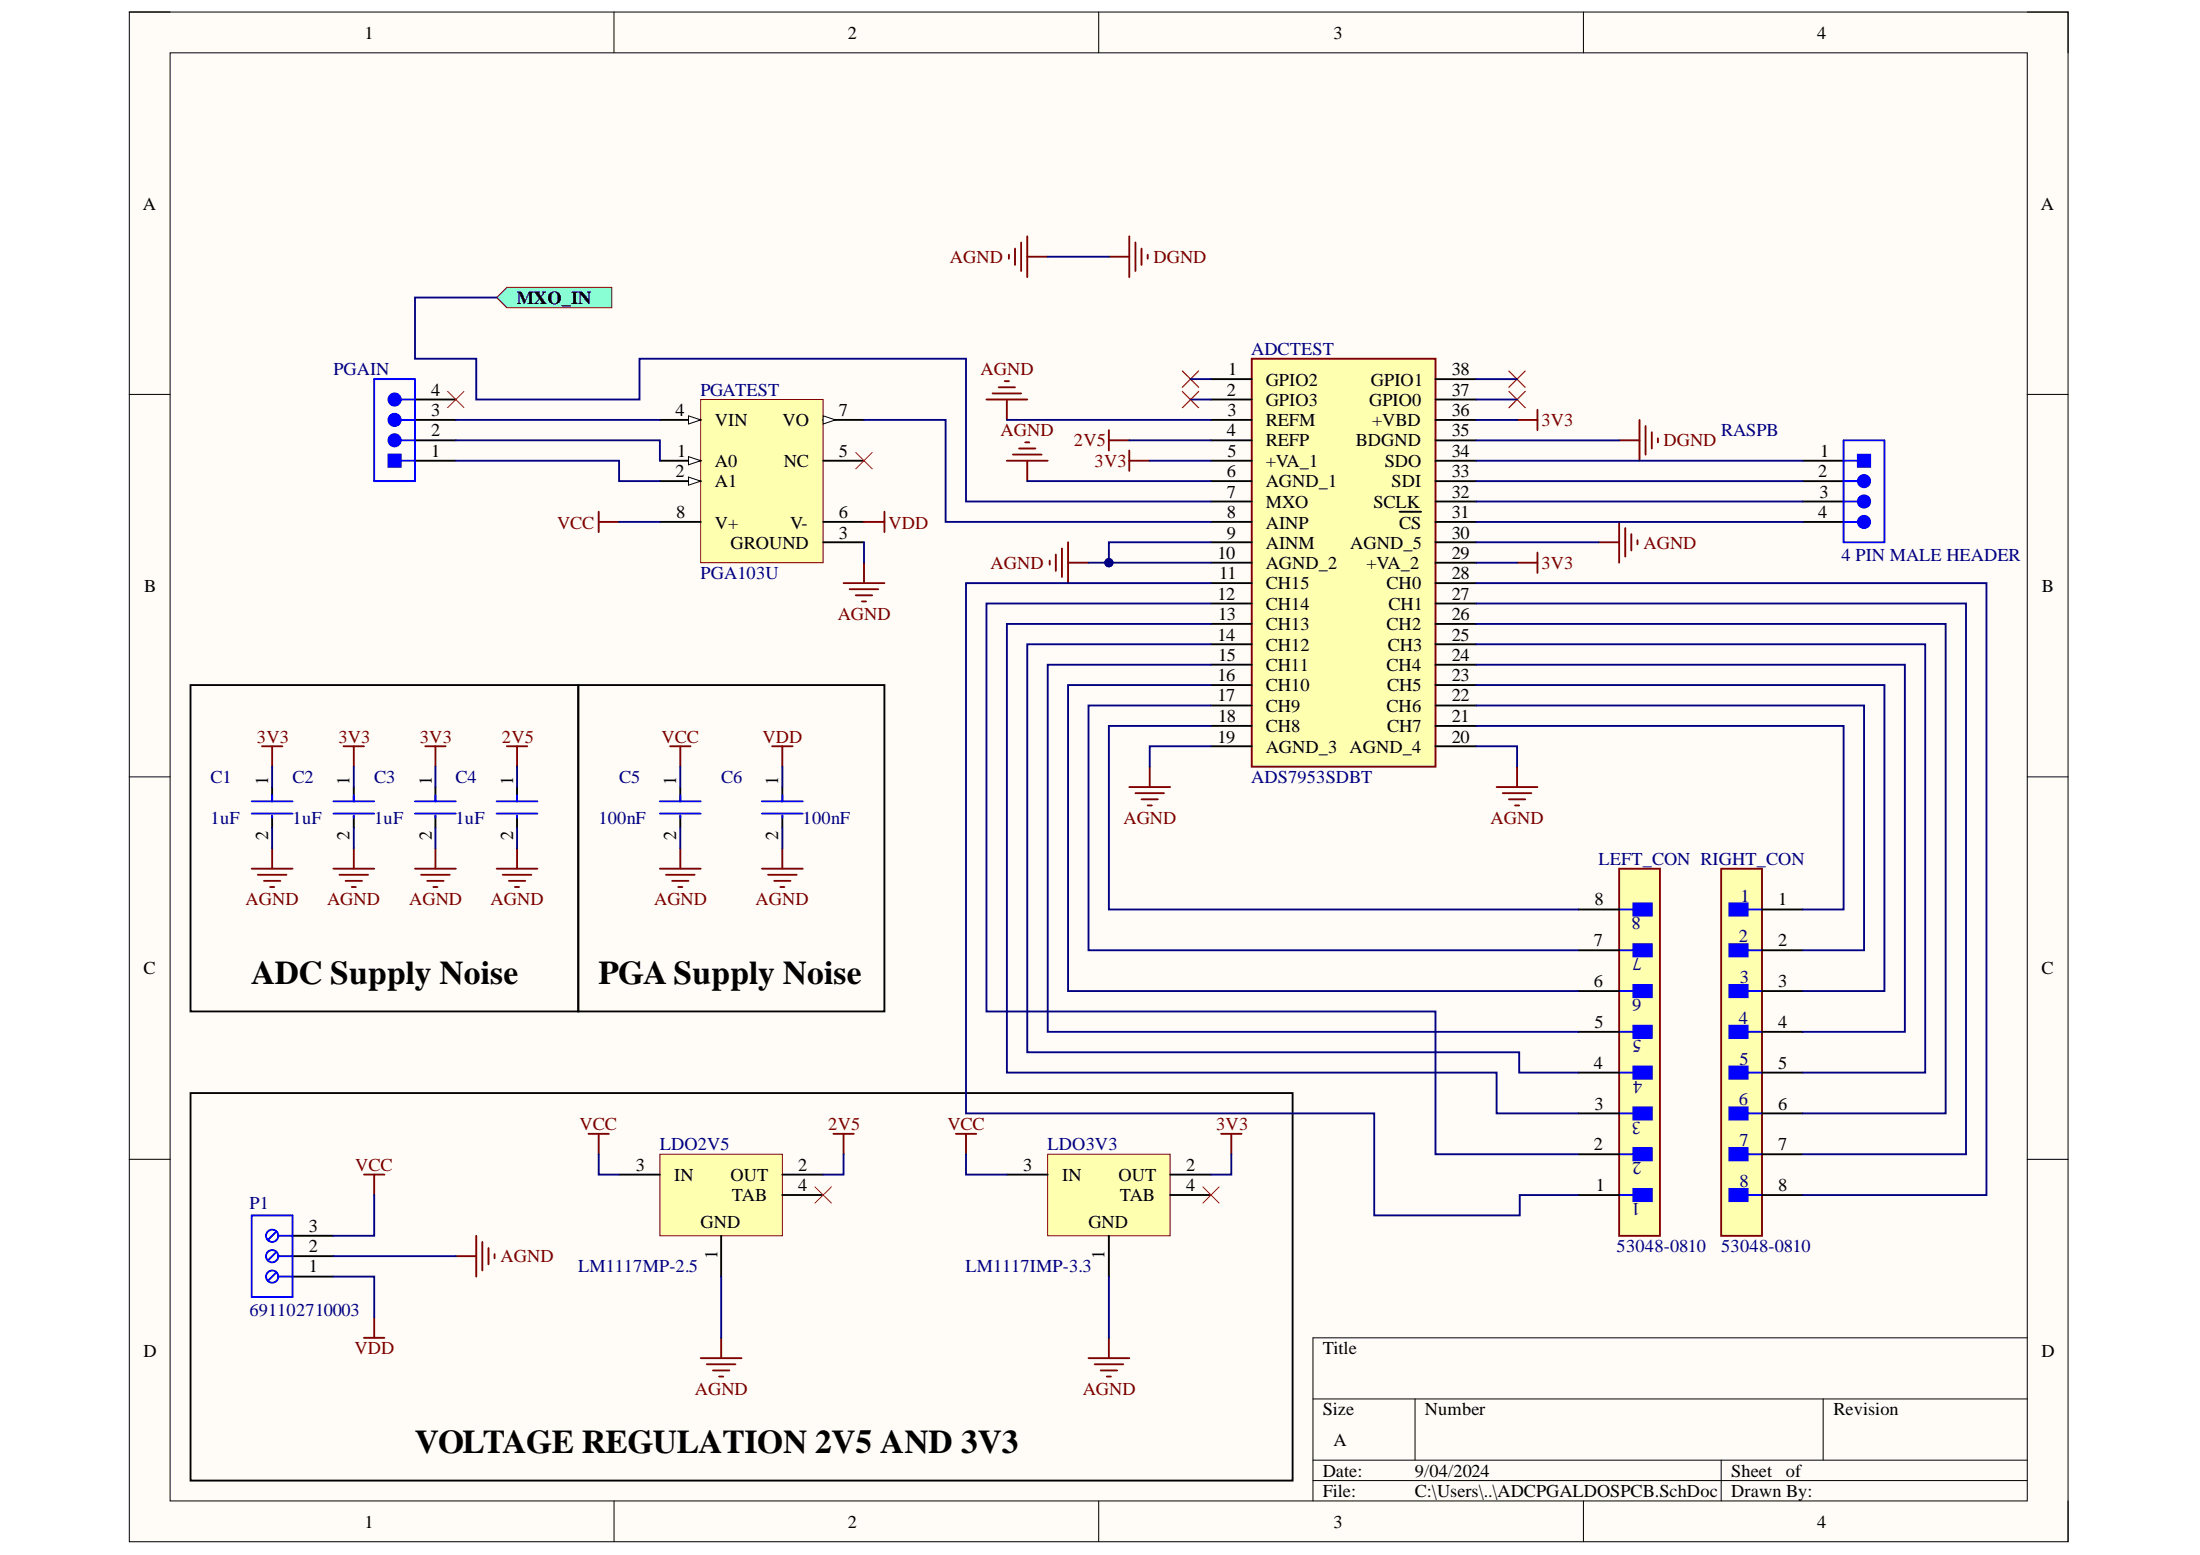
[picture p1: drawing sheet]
<svg xmlns="http://www.w3.org/2000/svg" width="297mm" height="210mm" viewBox="0 0 297 210" stroke-linecap="round" stroke-linejoin="round" font-family="sans-serif">
<path d="M17.5 1.6h261.7v206.5h-261.7z" fill-rule="evenodd" fill="#fffcf8"/>
<path d="M17.5 1.6h261.7v206.5h-261.7z" fill="none" stroke="#000" stroke-width=".14"/>
<path d="M23 7.1h250.7v195.5h-250.7z" fill-rule="evenodd" fill="#fffcf8"/>
<g fill="none" stroke="#000" stroke-width=".14">
<path d="M17.5 1.6h5.5M23 7.1h250.7v195.5h-250.7zM82.9 1.6v5.5M148.3 1.6v5.5M213.8 1.6v5.5M273.7 1.6h5.5v5.5M17.5 53.2h5.5M273.7 53.2h5.5M17.5 104.9h5.5M273.7 104.9h5.5M17.5 156.5h5.5M273.7 156.5h5.5"/>
<path d="M177.3 188.8h96.4M177.3 197.1h96.4M177.3 199.9h96.4M191.1 188.8v8.3M232.4 197.1v5.5M246.2 188.8v8.3M273.7 180.6h-96.4v22M82.9 202.6v5.5M148.3 202.6v5.5M213.8 202.6v5.5M279.2 202.6v5.5"/>
</g>
<path d="M169 48.4h24.8v55.1h-24.8z" fill-rule="evenodd" fill="#ffffb0"/>
<path d="M169 48.4h24.8v55.1h-24.8z" fill="none" stroke="#800000" stroke-width=".25"/>
<g fill="none" stroke="#000" stroke-width=".25">
<path d="M163.5 51.2h5.5M163.5 53.9h5.5M163.5 56.7h5.5M163.5 59.4h5.5M193.8 51.2h5.5M193.8 53.9h5.5M193.8 56.7h5.5M193.8 59.4h5.5M163.5 62.2h5.5M163.5 64.9h5.5M163.5 67.7h5.5M163.5 70.4h5.5"/>
<path d="M163.5 73.2h5.5M163.5 76h5.5M163.5 78.7h5.5M189 69.1h2.9M193.8 62.2h5.5M193.8 64.9h5.5M193.8 67.7h5.5M193.8 70.5h5.5M193.8 73.2h5.5M193.8 76h5.5M193.8 78.7h5.5M163.5 81.5h5.5"/>
<path d="M163.5 84.2h5.5M163.5 87h5.5M163.5 89.7h5.5M163.5 92.5h5.5M163.5 95.2h5.5M163.5 98h5.5M193.8 81.5h5.5M193.8 84.2h5.5M193.8 87h5.5M193.8 89.7h5.5M193.8 92.5h5.5M193.8 95.2h5.5"/>
<path d="M193.8 98h5.5M163.5 100.7h5.5M193.8 100.7h5.5"/>
</g>
<path d="M94.6 53.9h16.5v22.1h-16.5z" fill-rule="evenodd" fill="#ffffb0"/>
<path d="M94.6 53.9h16.5v22.1h-16.5z" fill="none" stroke="#800000" stroke-width=".14"/>
<path d="M89.1 62.2h5.5" fill="none" stroke="#000" stroke-width=".25"/>
<path d="M93 61.6l1.6 .6-1.6 .5z" fill="#f8fcff"/>
<path d="M93 61.6l1.6 .6-1.6 .5z" fill="none" stroke="#000" stroke-width=".14"/>
<path d="M89.1 64.9h5.5" fill="none" stroke="#000" stroke-width=".25"/>
<path d="M93 64.4l1.6 .5-1.6 .6z" fill="#f8fcff"/>
<path d="M93 64.4l1.6 .5-1.6 .6z" fill="none" stroke="#000" stroke-width=".14"/>
<path d="M89.1 56.7h5.5M111.1 73.2h5.6" fill="none" stroke="#000" stroke-width=".25"/>
<path d="M93 56.1l1.6 .6-1.6 .5z" fill="#f8fcff"/>
<path d="M93 56.1l1.6 .6-1.6 .5z" fill="none" stroke="#000" stroke-width=".14"/>
<path d="M111.1 56.7h5.6M111.1 62.2h5.6M111.1 70.4h5.6" fill="none" stroke="#000" stroke-width=".25"/>
<path d="M111.1 56.1l1.7 .6-1.7 .5z" fill="#f8fcff"/>
<path d="M111.1 56.1l1.7 .6-1.7 .5z" fill="none" stroke="#000" stroke-width=".14"/>
<path d="M89.1 70.4h5.5M243.4 62.2h5.5M243.4 64.9h5.5M243.4 67.7h5.5" fill="none" stroke="#000" stroke-width=".25"/>
<path d="M159.6 50.1l2.2 2.2M159.6 52.8l2.2 2.2M161.8 50.1l-2.2 2.2M161.8 52.8l-2.2 2.2M203.7 50.1l2.2 2.2M203.7 52.8l2.2 2.2M205.9 50.1l-2.2 2.2M205.9 52.8l-2.2 2.2" fill="none" stroke="#f00" stroke-width=".17"/>
<path d="M115.6 61.1l2.2 2.2M117.8 61.1l-2.2 2.2" fill="none" stroke="#f00" stroke-width=".14"/>
<g fill="none" stroke="#800000" stroke-width=".25">
<path d="M136.2 34.4v.5M137 33.6v2.2M137.9 32.7v3.9M138.7 31.9v5.5M138.7 34.7h2.8M149.7 34.7h2.8M152.5 31.9v5.5M153.3 32.7v3.9M154.1 33.6v2.2M155 34.4v.5M133.2 53.9h5.5M134 53.1h3.9"/>
<path d="M134.8 52.3h2.2M135.7 51.5h.5M135.9 53.9v2.8M138.4 59.7h.6M149.7 59.4h2.8M149.7 58.1v2.7M204.8 56.7h2.8M207.6 55.3v2.8M218.6 59.4h2.8M221.4 56.7v5.5M222.2 57.5v3.9M223 58.3v2.2"/>
<path d="M223.8 59.2v.5M80.8 70.4h2.8M80.8 69.1v2.7M113.9 78.7h5.5M114.7 79.5h3.9M116.7 70.4h2.7M116.7 76v2.7M119.4 69.1v2.7M135.9 62.2h5.6M136.8 61.4h3.8M137.6 60.5h2.2M138.7 62.2v2.7"/>
<path d="M141.7 75.7v.5M142.6 74.9v2.2M143.4 74v3.9M144.2 73.2v5.5M144.2 76h2.8M152.5 62.2h2.7M152.5 60.8v2.8M204.8 76h2.8M207.6 74.6v2.7M215.9 73.2h2.7M218.6 70.5v5.5M219.4 71.3v3.8"/>
<path d="M220.3 72.1v2.2M221.1 72.9v.6M115.6 80.4h2.2M116.4 81.2h.5M152.5 106.2h5.5M153.3 107.1h3.9M154.1 107.9h2.2M155 108.7h.5M155.2 103.5v2.7M202.1 106.2h5.5M202.9 107.1h3.9M203.7 107.9h2.2"/>
<path d="M204.6 108.7h.5M204.8 103.5v2.7"/>
</g>
<path d="M248.9 67.7h1.9" fill="none" stroke="#00f" stroke-width=".25"/>
<circle cx="251.7" cy="67.7" r=".83" fill="#00f"/>
<g fill="none" stroke="#00f" stroke-width=".25">
<path d="M248.9 64.9h1.9"/>
<circle cx="251.7" cy="67.7" r=".83"/>
</g>
<circle cx="251.7" cy="65" r=".83" fill="#00f"/>
<g fill="none" stroke="#00f" stroke-width=".25">
<path d="M248.9 62.2h1.9M248.9 70.5h1.9"/>
<circle cx="251.7" cy="65" r=".83"/>
</g>
<path d="M243.4 70.5h5.5" fill="none" stroke="#000" stroke-width=".25"/>
<circle cx="251.7" cy="70.5" r=".83" fill="#00f"/>
<circle cx="251.7" cy="70.5" r=".83" fill="none" stroke="#00f" stroke-width=".25"/>
<path d="M250.8 61.4h1.7v1.6h-1.7z" fill-rule="evenodd" fill="#00f"/>
<g fill="none" stroke="#00f" stroke-width=".25">
<path d="M248.9 59.4h5.5v13.8h-5.5zM250.8 61.4h1.7v1.6h-1.7zM34 164.1h5.5v11h-5.5zM37.3 171.7l-1.1 1.2M37.3 169l-1.1 1.2M37.3 166.2l-1.1 1.2M37.6 172.3h1.9M37.6 169.6h1.9M37.6 166.8h1.9"/>
<circle cx="36.7" cy="169.6" r=".83"/>
<circle cx="36.7" cy="166.8" r=".83"/>
<circle cx="36.7" cy="172.3" r=".82"/>
</g>
<path d="M39.5 172.3h5.5M39.5 169.6h5.5M39.5 166.8h5.5" fill="none" stroke="#000" stroke-width=".25"/>
<path d="M49.1 158.6h2.8M50.5 158.6v2.7M50.5 177.8v2.8M61.5 169.6h2.8M64.3 166.8v5.5M65.1 167.6v3.9M66 168.5v2.2M66.8 169.3v.5M49.1 180.6h2.8" fill="none" stroke="#800000" stroke-width=".25"/>
<path d="M89.1 155.8h16.5v11h-16.5z" fill-rule="evenodd" fill="#ffffb0"/>
<path d="M89.1 155.8h16.5v11h-16.5z" fill="none" stroke="#800000" stroke-width=".14"/>
<path d="M83.6 158.6h5.5M105.6 158.6h5.5M97.4 166.8v5.5M105.6 161.3h5.5" fill="none" stroke="#000" stroke-width=".25"/>
<path d="M141.5 155.8h16.5v11h-16.5z" fill-rule="evenodd" fill="#ffffb0"/>
<path d="M141.5 155.8h16.5v11h-16.5z" fill="none" stroke="#800000" stroke-width=".14"/>
<g fill="none" stroke="#000" stroke-width=".25">
<path d="M25.7 92.5h52.4v44h-52.4zM78.1 92.5h41.3v44h-41.3zM36.7 106.2v2M36.7 110.1v1.6M47.8 106.2v2M47.8 110.1v1.6M58.8 106.2v2M58.8 110.1v1.6M69.8 106.2v2M69.8 110.1v1.6M91.9 106.2v2M91.9 110.1v1.6"/>
<path d="M105.6 106.2v2M105.6 110.1v1.6M25.7 147.5h148.8v52.4h-148.8zM135.9 158.6h5.6M158 158.6h5.5M149.7 166.8v5.5M158 161.3h5.5"/>
</g>
<g fill="none" stroke="#800000" stroke-width=".25">
<path d="M34 117.3h5.5M34.8 118.1h3.9M35.4 100.7h2.7M35.6 118.9h2.2M36.5 119.7h.5M36.7 100.7v2.8M36.7 114.5v2.8M45 117.3h5.5M45.8 118.1h3.9M46.4 100.7h2.7M46.7 118.9h2.2M47.5 119.7h.5"/>
<path d="M47.8 100.7v2.8M47.8 114.5v2.8M56 117.3h5.5M56.9 118.1h3.8M57.4 100.7h2.8M57.7 118.9h2.2M58.5 119.7h.6M58.8 100.7v2.8M58.8 114.5v2.8M67.1 117.3h5.5M67.9 118.1h3.8M68.4 100.7h2.8"/>
<path d="M68.7 118.9h2.2M69.5 119.7h.6M69.8 100.7v2.8M69.8 114.5v2.8M89.1 117.3h5.5M89.9 118.1h3.9M90.5 100.7h2.7M90.8 118.9h2.2M91.6 119.7h.5M91.9 100.7v2.8M91.9 114.5v2.8M102.9 117.3h5.5"/>
<path d="M103.7 118.1h3.9M104.3 100.7h2.7M104.5 118.9h2.2M105.4 119.7h.5M105.6 100.7v2.8M105.6 114.5v2.8M79.5 153.1h2.7M80.8 153.1v2.7M112.5 153.1h2.8M113.9 153.1v2.7M129.1 153.1h2.7M130.4 153.1v2.7"/>
<path d="M164.9 153.1h2.7M166.3 153.1v2.7M94.6 183.3h5.5M95.4 184.2h3.9M96.3 185h2.2M97.1 185.8h.5M97.4 180.6v2.7M147 183.3h5.5M147.8 184.2h3.9M148.6 185h2.2M149.4 185.8h.6M149.7 180.6v2.7"/>
</g>
<path d="M110 160.2l2.2 2.2M112.2 160.2l-2.2 2.2M162.4 160.2l2.2 2.2M164.6 160.2l-2.2 2.2" fill="none" stroke="#f00" stroke-width=".14"/>
<g fill="none" stroke="#00f" stroke-width=".25">
<path d="M34 108.2h5.5M34 109.8h5.5M36.7 107.3v.9M36.7 110.1v.3M45 108.2h5.5M45 109.8h5.5M47.8 107.3v.9M47.8 110.1v.3M56 108.2h5.5M56 109.8h5.5M58.8 107.3v.9M58.8 110.1v.3"/>
<path d="M67.1 108.2h5.5M67.1 109.8h5.5M69.8 107.3v.9M69.8 110.1v.3M89.1 108.2h5.5M89.1 109.8h5.5M91.9 107.3v.9M91.9 110.1v.3M102.9 108.2h5.5M102.9 109.8h5.5M105.6 107.3v.9M105.6 110.1v.3"/>
</g>
<path d="M218.6 117.3h5.5v49.5h-5.5z" fill-rule="evenodd" fill="#ffffb0"/>
<path d="M218.6 117.3h5.5v49.5h-5.5z" fill="none" stroke="#800000" stroke-width=".25"/>
<path d="M220.5 160.5h2.5v1.6h-2.5z" fill-rule="evenodd" fill="#00f"/>
<path d="M218.6 161.3h1.9M220.5 160.5h2.5v1.6h-2.5z" fill="none" stroke="#00f" stroke-width=".25"/>
<path d="M220.5 155h2.5v1.6h-2.5z" fill-rule="evenodd" fill="#00f"/>
<path d="M218.6 155.8h1.9M220.5 155h2.5v1.6h-2.5z" fill="none" stroke="#00f" stroke-width=".25"/>
<path d="M220.5 149.5h2.5v1.6h-2.5z" fill-rule="evenodd" fill="#00f"/>
<path d="M218.6 150.3h1.9M220.5 149.5h2.5v1.6h-2.5z" fill="none" stroke="#00f" stroke-width=".25"/>
<path d="M220.5 144h2.5v1.6h-2.5z" fill-rule="evenodd" fill="#00f"/>
<path d="M218.6 144.8h1.9M220.5 144h2.5v1.6h-2.5z" fill="none" stroke="#00f" stroke-width=".25"/>
<path d="M220.5 138.5h2.5v1.6h-2.5z" fill-rule="evenodd" fill="#00f"/>
<path d="M218.6 139.3h1.9M220.5 138.5h2.5v1.6h-2.5z" fill="none" stroke="#00f" stroke-width=".25"/>
<path d="M220.5 133h2.5v1.6h-2.5z" fill-rule="evenodd" fill="#00f"/>
<path d="M218.6 133.8h1.9M220.5 133h2.5v1.6h-2.5z" fill="none" stroke="#00f" stroke-width=".25"/>
<path d="M220.5 127.4h2.5v1.7h-2.5z" fill-rule="evenodd" fill="#00f"/>
<path d="M218.6 128.3h1.9M220.5 127.4h2.5v1.7h-2.5z" fill="none" stroke="#00f" stroke-width=".25"/>
<path d="M220.5 121.9h2.5v1.7h-2.5z" fill-rule="evenodd" fill="#00f"/>
<path d="M218.6 122.8h1.9M220.5 121.9h2.5v1.7h-2.5z" fill="none" stroke="#00f" stroke-width=".25"/>
<path d="M213.1 139.3h5.5M213.1 133.8h5.5M213.1 128.3h5.5M213.1 122.8h5.5M213.1 155.8h5.5M213.1 150.3h5.5M213.1 144.8h5.5M213.1 161.3h5.5" fill="none" stroke="#000" stroke-width=".25"/>
<path d="M232.4 117.3h5.5v49.5h-5.5z" fill-rule="evenodd" fill="#ffffb0"/>
<path d="M232.4 117.3h5.5v49.5h-5.5z" fill="none" stroke="#800000" stroke-width=".25"/>
<path d="M233.5 121.9h2.5v1.7h-2.5z" fill-rule="evenodd" fill="#00f"/>
<path d="M233.5 121.9h2.5v1.7h-2.5zM236 122.8h1.9" fill="none" stroke="#00f" stroke-width=".25"/>
<path d="M233.5 127.4h2.5v1.7h-2.5z" fill-rule="evenodd" fill="#00f"/>
<path d="M233.5 127.4h2.5v1.7h-2.5zM236 128.3h1.9" fill="none" stroke="#00f" stroke-width=".25"/>
<path d="M233.5 133h2.5v1.6h-2.5z" fill-rule="evenodd" fill="#00f"/>
<path d="M233.5 133h2.5v1.6h-2.5zM236 133.8h1.9" fill="none" stroke="#00f" stroke-width=".25"/>
<path d="M233.5 138.5h2.5v1.6h-2.5z" fill-rule="evenodd" fill="#00f"/>
<path d="M233.5 138.5h2.5v1.6h-2.5zM236 139.3h1.9" fill="none" stroke="#00f" stroke-width=".25"/>
<path d="M233.5 144h2.5v1.6h-2.5z" fill-rule="evenodd" fill="#00f"/>
<path d="M233.5 144h2.5v1.6h-2.5zM236 144.8h1.9" fill="none" stroke="#00f" stroke-width=".25"/>
<path d="M233.5 149.5h2.5v1.6h-2.5z" fill-rule="evenodd" fill="#00f"/>
<path d="M233.5 149.5h2.5v1.6h-2.5zM236 150.3h1.9" fill="none" stroke="#00f" stroke-width=".25"/>
<path d="M233.5 155h2.5v1.6h-2.5z" fill-rule="evenodd" fill="#00f"/>
<path d="M233.5 155h2.5v1.6h-2.5zM236 155.8h1.9" fill="none" stroke="#00f" stroke-width=".25"/>
<path d="M233.5 160.5h2.5v1.6h-2.5z" fill-rule="evenodd" fill="#00f"/>
<path d="M54.1 56.7h1.9M233.5 160.5h2.5v1.6h-2.5zM236 161.3h1.9" fill="none" stroke="#00f" stroke-width=".25"/>
<path d="M56 59.4h5.5M56 56.7h5.5M56 62.2h5.5M237.9 122.8h5.5M237.9 128.3h5.5M237.9 133.8h5.5M237.9 139.3h5.5M237.9 144.8h5.5M237.9 150.3h5.5M237.9 155.8h5.5M237.9 161.3h5.5" fill="none" stroke="#000" stroke-width=".25"/>
<circle cx="53.3" cy="56.7" r=".83" fill="#00f"/>
<g fill="none" stroke="#00f" stroke-width=".25">
<path d="M54.1 59.4h1.9"/>
<circle cx="53.3" cy="56.7" r=".83"/>
</g>
<circle cx="53.3" cy="59.4" r=".83" fill="#00f"/>
<g fill="none" stroke="#00f" stroke-width=".25">
<path d="M54.1 53.9h1.9M54.1 62.2h1.9"/>
<circle cx="53.3" cy="59.4" r=".83"/>
</g>
<path d="M56 53.9h5.5" fill="none" stroke="#000" stroke-width=".25"/>
<circle cx="53.3" cy="53.9" r=".83" fill="#00f"/>
<circle cx="53.3" cy="53.9" r=".83" fill="none" stroke="#00f" stroke-width=".25"/>
<path d="M52.5 61.4h1.6v1.6h-1.6z" fill-rule="evenodd" fill="#00f"/>
<path d="M50.5 51.2h5.5v13.7h-5.5zM52.5 61.4h1.6v1.6h-1.6z" fill="none" stroke="#00f" stroke-width=".25"/>
<path d="M60.4 52.8l2.2 2.2M62.6 52.8l-2.2 2.2" fill="none" stroke="#f00" stroke-width=".14"/>
<path d="M67.1 40.2l1.3-1.4h14.2v2.7h-14.2z" fill-rule="evenodd" fill="#0ff"/>
<path d="M67.1 40.2l1.3-1.4h14.2v2.7h-14.2z" fill="none" stroke="#800000" stroke-width=".14"/>
<path d="M135.9 56.7h27.6M199.3 59.4h19.3M116.7 73.2v2.8M138.7 64.9h24.8M163.5 73.2h-13.8v2.8h-2.7M199.3 73.2h16.6M163.5 100.7h-8.3v2.8M199.3 100.7h5.5v2.8" fill="none" stroke="#000080" stroke-width=".25"/>
<circle cx="149.7" cy="76" r=".55" fill="#000080"/>
<circle cx="149.7" cy="76" r=".55" fill="none" stroke="#000080" stroke-width=".14"/>
<path d="M149.7 76h13.8" fill="none" stroke="#000080" stroke-width=".25"/>
<circle cx="149.7" cy="76" r=".55" fill="#000080"/>
<circle cx="149.7" cy="76" r=".55" fill="none" stroke="#000080" stroke-width=".14"/>
<g fill="none" stroke="#000080" stroke-width=".25">
<path d="M141.5 34.7h8.2M61.5 59.4h27.6v2.8M61.5 56.7h27.6M67.1 40.2h-11.1v8.2h8.3v5.5h22v-5.5h44.1v19.3h33.1M116.7 56.7h11v13.7h35.8M152.5 59.4h11M160.7 51.2h2.8M160.7 53.9h2.8M199.3 56.7h5.5M199.3 51.2h5.5M199.3 53.9h5.5M61.5 62.2h22.1v2.7h5.5"/>
<path d="M83.6 70.4h5.5M155.2 62.2h8.3M163.5 78.7h-33.1v71.6h55.1v13.8h19.7v-2.8h7.9M199.3 78.7h68.9v82.6h-24.8M199.3 76h5.5M199.3 62.2h44.1M199.3 64.9h44.1M199.3 67.7h44.1M199.3 70.5h44.1M163.5 98h-13.8v24.8h63.4M163.5 95.2h-16.5v33.1h66.1M163.5 92.5h-19.3v41.3h68.9"/>
<path d="M163.5 89.7h-22v49.6h71.6M163.5 87h-24.8v55h66.4v2.8h8M163.5 84.2h-27.6v60.6h66.2v5.5h11M163.5 81.5h-30.3v55h60.6v19.3h19.3M199.3 98h49.6v24.8h-5.5M199.3 95.2h52.4v33.1h-8.3M199.3 92.5h55.1v41.3h-11M199.3 89.7h57.9v49.6h-13.8M199.3 87h60.6v57.8h-16.5M199.3 84.2h63.4v66.1h-19.3M199.3 81.5h66.1v74.3h-22M36.7 103.5v2.7"/>
<path d="M36.7 111.7v2.8M47.8 103.5v2.7M47.8 111.7v2.8M58.8 103.5v2.7M58.8 111.7v2.8M69.8 103.5v2.7M69.8 111.7v2.8M91.9 103.5v2.7M91.9 111.7v2.8M105.6 103.5v2.7M105.6 111.7v2.8M80.8 155.8v2.8h2.8"/>
<path d="M113.9 155.8v2.8h-2.8M130.4 155.8v2.8h5.5M166.3 155.8v2.8h-2.8M45 169.6h16.5M45 172.3h5.5v5.5M50.5 161.3v5.5h-5.5M97.4 172.3v8.3M149.7 172.3v8.3"/>
</g>
<g font-size="4.5">
<text x="33.9" y="132.8">ADC Supply Noise</text>
<text x="80.8" y="132.8">PGA Supply Noise</text>
<text x="56" y="196.1">VOLTAGE REGULATION 2V5 AND 3V3</text>
</g>
<g font-size="2.5">
<text x="49.2" y="5.2">1</text>
<text x="114.5" y="5.2">2</text>
<text x="180" y="5.2">3</text>
<text x="245.3" y="5.2">4</text>
<text x="19.3" y="28.3">A</text>
<text x="275.5" y="28.3">A</text>
<text x="69.8" y="41">MXO_IN</text>
<text x="58.2" y="53.4">4</text>
<text x="165.6" y="53.4">2</text>
<text x="165.8" y="50.6">1</text>
<text x="170.9" y="52.1">GPIO2</text>
<text x="185.1" y="52.1">GPIO1</text>
<text x="196" y="50.6">38</text>
<text x="196" y="53.4">37</text>
<text x="58.2" y="58.9">2</text>
<text x="58.2" y="56.1">3</text>
<text x="91.2" y="56.1">4</text>
<text x="96.5" y="57.6">VIN</text>
<text x="105.7" y="57.6">VO</text>
<text x="113.3" y="56.1">7</text>
<text x="165.6" y="58.9">4</text>
<text x="165.7" y="56.1">3</text>
<text x="170.9" y="54.8">GPIO3</text>
<text x="170.9" y="57.6">REFM</text>
<text x="184.8" y="54.8">GPIO0</text>
<text x="185.3" y="57.6">+VBD</text>
<text x="196" y="56.1">36</text>
<text x="196" y="58.9">35</text>
<text x="58.2" y="61.7">1</text>
<text x="91.2" y="64.4">2</text>
<text x="91.5" y="61.7">1</text>
<text x="96.5" y="63.1">A0</text>
<text x="96.5" y="65.8">A1</text>
<text x="105.8" y="63.1">NC</text>
<text x="113.3" y="61.7">5</text>
<text x="165.6" y="64.4">6</text>
<text x="165.7" y="61.7">5</text>
<text x="170.9" y="60.3">REFP</text>
<text x="170.9" y="63.1">+VA_1</text>
<text x="170.9" y="65.8">AGND_1</text>
<text x="183.1" y="60.3">BDGND</text>
<text x="187" y="63.1">SDO</text>
<text x="187.9" y="65.8">SDI</text>
<text x="196" y="61.7">34</text>
<text x="196" y="64.4">33</text>
<text x="245.5" y="64.4">2</text>
<text x="245.8" y="61.7">1</text>
<text x="91.3" y="69.9">8</text>
<text x="96.5" y="71.3">V+</text>
<text x="106.7" y="71.3">V-</text>
<text x="113.3" y="69.9">6</text>
<text x="165.6" y="67.2">7</text>
<text x="165.6" y="69.9">8</text>
<text x="170.9" y="68.6">MXO</text>
<text x="170.9" y="71.3">AINP</text>
<text x="185.4" y="68.6">SCLK</text>
<text x="188.9" y="71.3">CS</text>
<text x="196" y="67.2">32</text>
<text x="196" y="69.9">31</text>
<text x="245.5" y="69.9">4</text>
<text x="245.7" y="67.2">3</text>
<text x="98.6" y="74">GROUND</text>
<text x="113.3" y="72.7">3</text>
<text x="164.4" y="75.4">10</text>
<text x="165.6" y="72.7">9</text>
<text x="170.9" y="74">AINM</text>
<text x="170.9" y="76.8">AGND_2</text>
<text x="182.3" y="74">AGND_5</text>
<text x="184.5" y="76.8">+VA_2</text>
<text x="196" y="72.7">30</text>
<text x="196" y="75.4">29</text>
<text x="19.5" y="79.9">B</text>
<text x="164.4" y="81">12</text>
<text x="164.5" y="83.7">13</text>
<text x="164.6" y="78.2">11</text>
<text x="170.9" y="79.5">CH15</text>
<text x="170.9" y="82.3">CH14</text>
<text x="187.2" y="79.5">CH0</text>
<text x="187.5" y="82.3">CH1</text>
<text x="196" y="78.2">28</text>
<text x="196" y="81">27</text>
<text x="196" y="83.7">26</text>
<text x="275.7" y="79.9">B</text>
<text x="164.4" y="86.5">14</text>
<text x="164.5" y="89.2">15</text>
<text x="170.9" y="85">CH13</text>
<text x="170.9" y="87.8">CH12</text>
<text x="187.2" y="85">CH2</text>
<text x="187.4" y="87.8">CH3</text>
<text x="196" y="86.5">25</text>
<text x="196" y="89.2">24</text>
<text x="164.4" y="92">16</text>
<text x="164.4" y="94.7">17</text>
<text x="170.9" y="90.6">CH11</text>
<text x="170.9" y="93.3">CH10</text>
<text x="187.2" y="90.6">CH4</text>
<text x="187.3" y="93.3">CH5</text>
<text x="196" y="92">23</text>
<text x="196" y="94.7">22</text>
<text x="164.4" y="100.3">19</text>
<text x="164.5" y="97.5">18</text>
<text x="170.9" y="96.1">CH9</text>
<text x="170.9" y="98.8">CH8</text>
<text x="170.9" y="101.6">AGND_3 AGND_4</text>
<text x="187.2" y="96.1">CH6</text>
<text x="187.3" y="98.8">CH7</text>
<text x="196" y="97.5">21</text>
<text x="196" y="100.3">20</text>
<text x="36.2" y="106" transform="rotate(-90 36.2 106)">1</text>
<text x="47.2" y="106" transform="rotate(-90 47.2 106)">1</text>
<text x="58.3" y="106" transform="rotate(-90 58.3 106)">1</text>
<text x="69.3" y="106" transform="rotate(-90 69.3 106)">1</text>
<text x="91.3" y="106" transform="rotate(-90 91.3 106)">1</text>
<text x="105.1" y="106" transform="rotate(-90 105.1 106)">1</text>
<text x="36.2" y="113.4" transform="rotate(-90 36.2 113.4)">2</text>
<text x="47.2" y="113.4" transform="rotate(-90 47.2 113.4)">2</text>
<text x="58.3" y="113.4" transform="rotate(-90 58.3 113.4)">2</text>
<text x="69.3" y="113.4" transform="rotate(-90 69.3 113.4)">2</text>
<text x="91.3" y="113.4" transform="rotate(-90 91.3 113.4)">2</text>
<text x="105.1" y="113.4" transform="rotate(-90 105.1 113.4)">2</text>
<text x="215.3" y="122.2">8</text>
<text x="240.1" y="122.2">1</text>
<text x="19.4" y="131.5">C</text>
<text x="215.2" y="127.7">7</text>
<text x="240.1" y="127.7">2</text>
<text x="275.6" y="131.5">C</text>
<text x="215.2" y="133.2">6</text>
<text x="240.1" y="133.2">3</text>
<text x="215.3" y="138.8">5</text>
<text x="240.1" y="138.8">4</text>
<text x="215.2" y="144.3">4</text>
<text x="215.3" y="149.8">3</text>
<text x="240.1" y="144.3">5</text>
<text x="240.1" y="149.8">6</text>
<text x="215.2" y="155.3">2</text>
<text x="240.1" y="155.3">7</text>
<text x="85.9" y="158.1">3</text>
<text x="91" y="159.4">IN</text>
<text x="98.6" y="159.4">OUT</text>
<text x="107.8" y="158.1">2</text>
<text x="107.8" y="160.8">4</text>
<text x="138.1" y="158.1">3</text>
<text x="143.4" y="159.4">IN</text>
<text x="151" y="159.4">OUT</text>
<text x="160.1" y="158.1">2</text>
<text x="160.1" y="160.8">4</text>
<text x="215.5" y="160.8">1</text>
<text x="240.1" y="160.8">8</text>
<text x="41.7" y="166.3">3</text>
<text x="94.6" y="165.8">GND</text>
<text x="98.8" y="162.1">TAB</text>
<text x="146.9" y="165.8">GND</text>
<text x="151.2" y="162.1">TAB</text>
<text x="41.7" y="171.8">1</text>
<text x="41.7" y="169.1">2</text>
<text x="96.9" y="170" transform="rotate(-90 96.9 170)">1</text>
<text x="149.1" y="170" transform="rotate(-90 149.1 170)">1</text>
<text x="19.4" y="183.2">D</text>
<text x="178.6" y="182.8">Title</text>
<text x="275.6" y="183.2">D</text>
<text x="178.6" y="191">Size</text>
<text x="192.4" y="191">Number</text>
<text x="247.5" y="191">Revision</text>
<text x="180" y="195.2">A</text>
<text x="178.6" y="199.3">Date:</text>
<text x="178.6" y="202.1">File:</text>
<text x="191" y="199.3">9/04/2024</text>
<text x="191" y="202.1">C:\Users\..\ADCPGALDOSPCB.SchDoc</text>
<text x="233.7" y="199.3">Sheet</text>
<text x="233.7" y="202.1">Drawn By:</text>
<text x="241.1" y="199.3">of</text>
<text x="49.2" y="206.3">1</text>
<text x="114.5" y="206.3">2</text>
<text x="180" y="206.3">3</text>
<text x="245.3" y="206.3">4</text>
</g>
<g font-size="2.5" fill="#800000">
<text x="128.3" y="35.5">AGND</text>
<text x="155.7" y="35.5">DGND</text>
<text x="132.4" y="50.6">AGND</text>
<text x="135.1" y="58.9">AGND</text>
<text x="208.1" y="57.6">3V3</text>
<text x="145" y="60.3">2V5</text>
<text x="147.8" y="63.1">3V3</text>
<text x="224.6" y="60.3">DGND</text>
<text x="75.2" y="71.3">VCC</text>
<text x="120" y="71.3">VDD</text>
<text x="133.7" y="76.8">AGND</text>
<text x="208.1" y="76.8">3V3</text>
<text x="221.9" y="74">AGND</text>
<text x="113.1" y="83.7">AGND</text>
<text x="34.7" y="100.3">3V3</text>
<text x="45.7" y="100.3">3V3</text>
<text x="56.7" y="100.3">3V3</text>
<text x="67.8" y="100.3">2V5</text>
<text x="89.3" y="100.3">VCC</text>
<text x="103" y="100.3">VDD</text>
<text x="151.7" y="111.2">AGND</text>
<text x="201.3" y="111.2">AGND</text>
<text x="33.2" y="122.2">AGND</text>
<text x="44.2" y="122.2">AGND</text>
<text x="55.2" y="122.2">AGND</text>
<text x="66.2" y="122.2">AGND</text>
<text x="88.3" y="122.2">AGND</text>
<text x="102" y="122.2">AGND</text>
<text x="78.3" y="152.5">VCC</text>
<text x="111.8" y="152.5">2V5</text>
<text x="127.9" y="152.5">VCC</text>
<text x="164.2" y="152.5">3V3</text>
<text x="48" y="158.1">VCC</text>
<text x="67.6" y="170.4">AGND</text>
<text x="47.9" y="182.8">VDD</text>
<text x="93.8" y="188.3">AGND</text>
<text x="146.2" y="188.3">AGND</text>
</g>
<g font-size="2.5" fill="#000080">
<text x="168.9" y="47.9">ADCTEST</text>
<text x="45" y="50.6">PGAIN</text>
<text x="94.6" y="53.4">PGATEST</text>
<text x="232.4" y="58.9">RASPB</text>
<text x="248.6" y="75.7">4 PIN MALE HEADER</text>
<text x="94.6" y="78.2">PGA103U</text>
<text x="28.4" y="105.7">C1</text>
<text x="39.5" y="105.7">C2</text>
<text x="50.5" y="105.7">C3</text>
<text x="61.5" y="105.7">C4</text>
<text x="83.6" y="105.7">C5</text>
<text x="97.4" y="105.7">C6</text>
<text x="168.9" y="105.7">ADS7953SDBT</text>
<text x="28.4" y="111.2">1uF</text>
<text x="39.5" y="111.2">1uF</text>
<text x="50.5" y="111.2">1uF</text>
<text x="61.5" y="111.2">1uF</text>
<text x="80.8" y="111.2">100nF</text>
<text x="108.4" y="111.2">100nF</text>
<text x="215.8" y="116.7">LEFT_CON RIGHT_CON</text>
<text x="221.6" y="123.8" transform="rotate(-180 221.6 123.8)">8</text>
<text x="235" y="121.7">1</text>
<text x="221.6" y="129.3" transform="rotate(-180 221.6 129.3)">7</text>
<text x="234.8" y="127.2">2</text>
<text x="221.6" y="134.8" transform="rotate(-180 221.6 134.8)">6</text>
<text x="234.9" y="132.7">3</text>
<text x="221.6" y="140.4" transform="rotate(-180 221.6 140.4)">5</text>
<text x="234.8" y="138.2">4</text>
<text x="234.8" y="143.7">5</text>
<text x="221.7" y="145.9" transform="rotate(-180 221.7 145.9)">4</text>
<text x="234.8" y="149.2">6</text>
<text x="89.1" y="155.3">LDO2V5</text>
<text x="141.4" y="155.3">LDO3V3</text>
<text x="221.6" y="151.4" transform="rotate(-180 221.6 151.4)">3</text>
<text x="234.8" y="154.7">7</text>
<text x="221.6" y="156.9" transform="rotate(-180 221.6 156.9)">2</text>
<text x="234.8" y="160.3">8</text>
<text x="33.7" y="163.2">P1</text>
<text x="221.5" y="162.4" transform="rotate(-180 221.5 162.4)">1</text>
<text x="78.1" y="171.8">LM1117MP-2.5</text>
<text x="130.4" y="171.8">LM1117IMP-3.3</text>
<text x="218.3" y="169.1">53048-0810</text>
<text x="232.4" y="169.1">53048-0810</text>
<text x="33.7" y="177.6">691102710003</text>
</g>
</svg>
